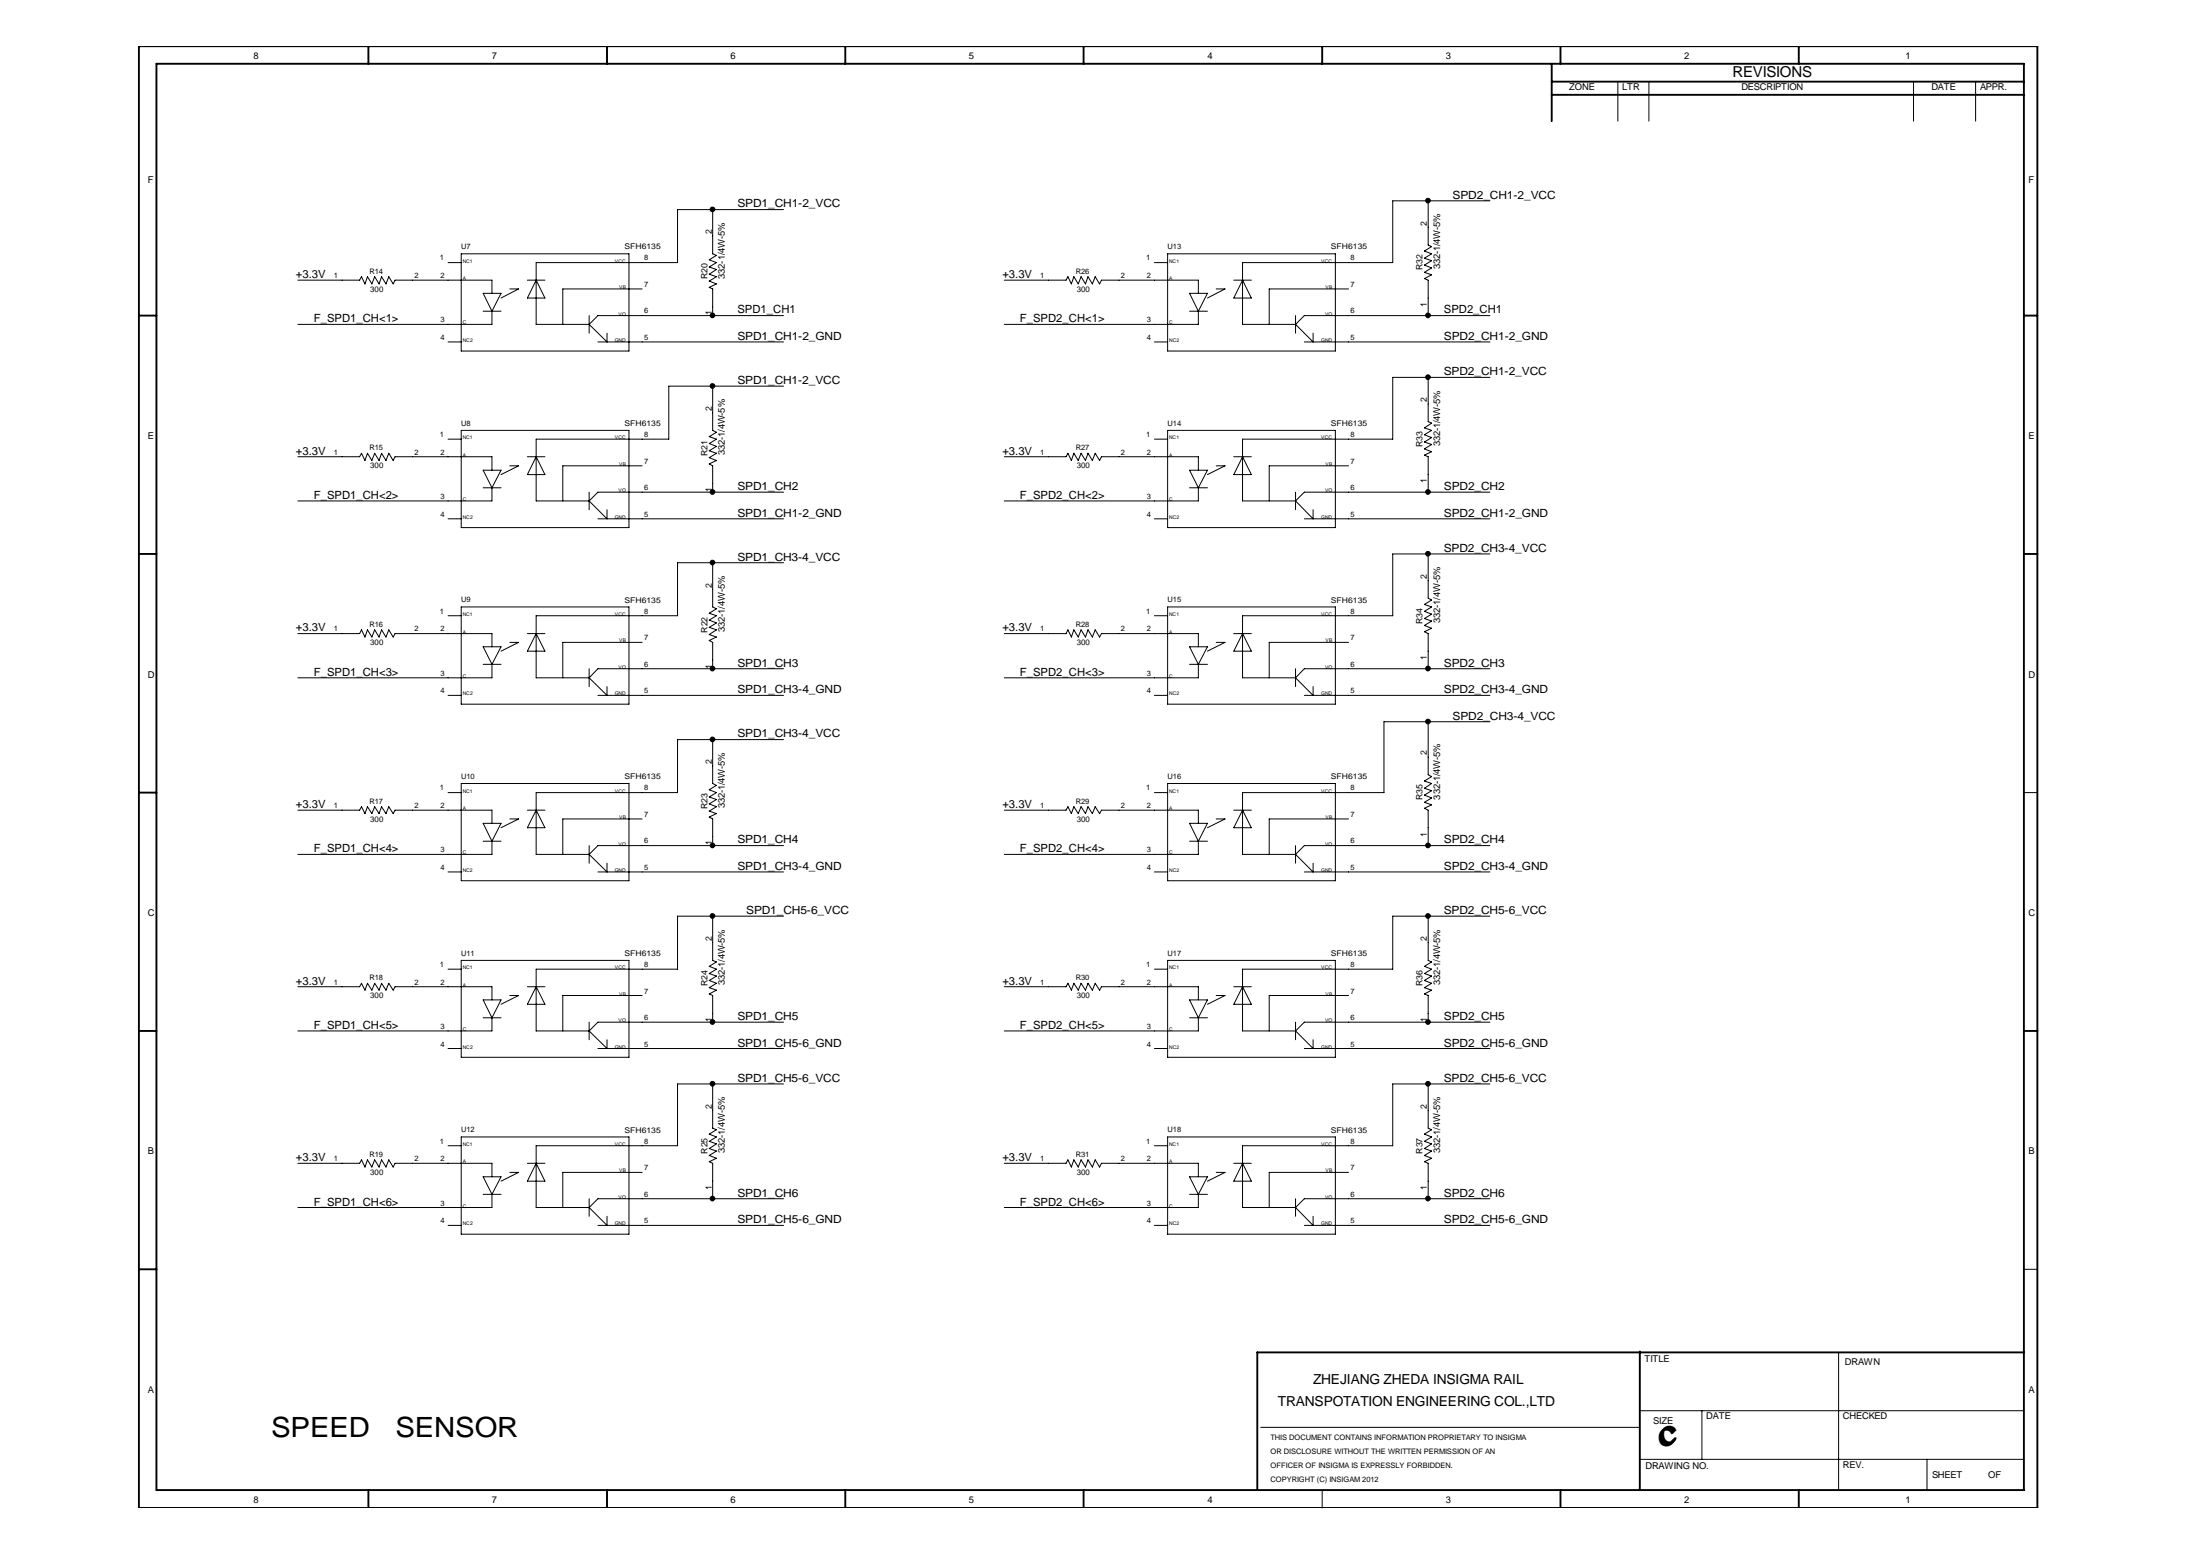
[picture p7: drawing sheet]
<svg xmlns="http://www.w3.org/2000/svg" width="297mm" height="210mm" viewBox="0 0 297 210" stroke-linecap="round" stroke-linejoin="round" font-family="sans-serif">
<g fill="none" stroke="#000" stroke-width=".25">
<path d="M18.8 6.2h256.3v197.4h-256.3zM21.1 8.6h252.2v192.5h-252.2zM49.7 6.2v2.4M82 6.2v2.4M114.1 6.2v2.4M146.3 6.2v2.4M178.5 6.2v2.4M209.5 11h63.8M209.5 8.6v7.8M209.5 12.8h63.8M210.7 6.2v2.4M242.9 6.2v2.4"/>
<path d="M18.8 42.6h2.3M273.3 42.6h1.8M18.8 74.8h2.3M273.3 74.8h1.8M18.8 107h2.3M18.8 139.2h2.3M273.3 139.2h1.8M18.8 171.3h2.3M221.4 182.4v18.7M273.3 182.6h-103.5v18.5M49.7 201.1v2.5M82 201.1v2.5"/>
<path d="M114.1 201.1v2.5M146.3 201.1v2.5M210.7 201.1v2.5M242.9 201.1v2.5"/>
</g>
<g fill="none" stroke="#000" stroke-width=".14">
<path d="M218.4 11v5.4M222.6 11v5.4M258.4 11v5.4M266.7 11v5.4M40.2 37.8h8.4l.2-.4 .5 .9 .3-.9 .6 .9 .4-.9 .6 .9 .3-.9 .6 .9 .4-.9 .6 .9 .2-.5h13.1v1.8M60.5 35.4h1.8M62.3 34.3h22.6v13.1h-22.6zM65.2 39.6h2.4l-1.2 2.4zM68.8 39h1.2l-2.4 1.2M71.2 37.8h2.4M72.4 37.8l1.2 2.4h-2.4zM86.7 39h-10.7v4.8"/>
<path d="M96.2 28.3v6l.5 .2-.9 .6 .9 .3-.9 .6 .9 .4-.9 .6 .9 .4-.9 .5 .9 .4-.9 .5 .4 .2v3.6M105.8 28.3h-14.3v7.1h-19.1v8.4h7.1M135.6 37.8h8.3l.3-.4 .5 .9 .3-.9 .6 .9 .4-.9 .6 .9 .3-.9 .6 .9 .4-.9 .6 .9 .2-.5h13.1v1.8M155.9 35.4h1.7M157.6 34.3h22.7v13.1h-22.7zM160.6 39.6h2.4l-1.2 2.4zM164.2 39h1.2l-2.4 1.2M166.6 37.8h2.4M167.8 37.8l1.2 2.4h-2.4zM182.1 39h-10.7v4.8M192.8 27.1v6l.5 .2-1 .6 1 .4-1 .6 1 .3-1 .6 1 .4-1 .6 1 .3-1 .5 .5 .2v4.8M201.2 27.1h-13.2v8.3h-20.2v8.4h7.1"/>
<path d="M60.5 46.2h1.8M60.5 59.3h1.8M62.3 58.1h22.6v13.1h-22.6zM65.2 42h2.4M66.4 42v1.8h-26.2M79.5 42.6v2.4M79.5 43.8l2.5 2.4v-1.2M80.7 46.2h25.1M96.2 52.1v6l.5 .2-.9 .6 .9 .4-.9 .6 .9 .4-.9 .5 .9 .4-.9 .6 .9 .4-.9 .4 .4 .3v3.5M105.8 52.1h-15.5v7.2h-17.9v8.3h7.1M105.8 42.6h-25.1l-1.2 1.2M155.9 46.2h1.7"/>
<path d="M155.9 59.3h1.7M157.6 58.1h22.7v13.1h-22.7zM160.6 42h2.4M161.8 42v1.8h-26.2M174.9 42.6v2.4M174.9 43.8l2.4 2.4v-1.2M176.1 46.2h25.1M192.8 50.9v6l.5 .2-1 .7 1 .3-1 .6 1 .4-1 .6 1 .3-1 .6 1 .4-1 .4 .5 .3v4.7M201.2 42.6h-25.1l-1.2 1.2M201.2 50.9h-13.2v8.4h-20.2v8.3h7.1M40.2 61.7h8.4l.2-.5 .5 1 .3-1 .6 1 .4-1 .6 1 .3-1 .6 1 .4-1 .6 1 .2-.5h13.1v1.8M60.5 70h1.8"/>
<path d="M65.2 65.8h2.4M65.2 63.5h2.4l-1.2 2.3zM66.4 65.8v1.8h-26.2M68.8 62.9h1.2l-2.4 1.2M71.2 61.7h2.4M72.4 61.7l1.2 2.4h-2.4zM79.5 66.4v2.4M79.5 67.6l2.5 2.4v-1.2M80.7 70h25.1M86.7 62.9h-10.7v4.7M96.2 76v5.9l.5 .3-.9 .6 .9 .3-.9 .6 .9 .4-.9 .6 .9 .3-.9 .7 .9 .3-.9 .5 .4 .2v3.6M105.8 76h-14.3v7.1h-19.1v8.4h7.1"/>
<path d="M105.8 66.4h-25.1l-1.2 1.2M135.6 61.7h8.3l.3-.5 .5 1 .3-1 .6 1 .4-1 .6 1 .3-1 .6 1 .4-1 .6 1 .2-.5h13.1v1.8M155.9 70h1.7M160.6 65.8h2.4M160.6 63.5h2.4l-1.2 2.3zM161.8 65.8v1.8h-26.2M164.2 62.9h1.2l-2.4 1.2M166.6 61.7h2.4M167.8 61.7l1.2 2.4h-2.4zM174.9 66.4v2.4M174.9 67.6l2.4 2.4v-1.2M176.1 70h25.1"/>
<path d="M182.1 62.9h-10.7v4.7M192.8 74.8v5.9l.5 .3-1 .6 1 .3-1 .6 1 .4-1 .6 1 .3-1 .6 1 .4-1 .5 .5 .2v4.8M201.2 66.4h-25.1l-1.2 1.2M201.2 74.8h-13.2v8.3h-20.2v8.4h7.1M40.2 85.5h8.4l.2-.5 .5 1 .3-1 .6 1 .4-1 .6 1 .3-1 .6 1 .4-1 .6 1 .2-.5h13.1v1.8M60.5 93.9h1.8M60.5 83.1h1.8M62.3 81.9h22.6v13.2h-22.6zM65.2 89.7h2.4M65.2 87.3h2.4l-1.2 2.4zM66.4 89.7v1.8h-26.2M68.8 86.7h1.2l-2.4 1.2"/>
<path d="M71.2 85.5h2.4M72.4 85.5l1.2 2.4h-2.4zM79.5 90.3v2.4M79.5 91.5l2.5 2.4v-1.2M80.7 93.9h25.1M86.7 86.7h-10.7v4.8M96.2 99.8v6l.5 .2-.9 .6 .9 .4-.9 .6 .9 .3-.9 .6 .9 .4-.9 .6 .9 .3-.9 .5 .4 .2v3.6M105.8 99.8h-14.3v7.2h-19.1v8.3h7.1M105.8 90.3h-25.1l-1.2 1.2M135.6 85.5h8.3l.3-.5 .5 1 .3-1 .6 1 .4-1 .6 1 .3-1 .6 1 .4-1 .6 1 .2-.5h13.1v1.8M155.9 93.9h1.7M155.9 83.1h1.7"/>
<path d="M157.6 81.9h22.7v13.2h-22.7zM160.6 89.7h2.4M160.6 87.3h2.4l-1.2 2.4zM161.8 89.7v1.8h-26.2M164.2 86.7h1.2l-2.4 1.2M166.6 85.5h2.4M167.8 85.5l1.2 2.4h-2.4zM174.9 90.3v2.4M174.9 91.5l2.4 2.4v-1.2M176.1 93.9h25.1M182.1 86.7h-10.7v4.8M192.8 97.4v7.2l.5 .2-1 .6 1 .4-1 .6 1 .3-1 .6 1 .4-1 .6 1 .3-1 .5 .5 .3v4.7"/>
<path d="M201.2 97.4h-14.3v9.6h-19.1v8.3h7.1M201.2 90.3h-25.1l-1.2 1.2M40.2 109.4h8.4l.2-.5 .5 .9 .3-.9 .6 .9 .4-.9 .6 .9 .3-.9 .6 .9 .4-.9 .6 .9 .2-.4h13.1v1.7M60.5 117.7h1.8M60.5 107h1.8M62.3 105.8h22.6v13.1h-22.6zM65.2 113.6h2.4M65.2 111.1h2.4l-1.2 2.5zM66.4 113.6v1.7h-26.2M68.8 110.5h1.2l-2.4 1.2M71.2 109.4h2.4M72.4 109.4l1.2 2.3h-2.4z"/>
<path d="M79.5 114.1v2.4M79.5 115.3l2.5 2.4v-1.2M80.7 117.7h25.1M86.7 110.5h-10.7v4.8M105.8 114.1h-25.1l-1.2 1.2M135.6 109.4h8.3l.3-.5 .5 .9 .3-.9 .6 .9 .4-.9 .6 .9 .3-.9 .6 .9 .4-.9 .6 .9 .2-.4h13.1v1.7M155.9 117.7h1.7M155.9 107h1.7M157.6 105.8h22.7v13.1h-22.7zM160.6 113.6h2.4M160.6 111.1h2.4l-1.2 2.5zM161.8 113.6v1.7h-26.2"/>
<path d="M164.2 110.5h1.2l-2.4 1.2M166.6 109.4h2.4M167.8 109.4l1.2 2.3h-2.4zM174.9 114.1v2.4M174.9 115.3l2.4 2.4v-1.2M176.1 117.7h25.1M182.1 110.5h-10.7v4.8M201.2 114.1h-25.1l-1.2 1.2M273.3 107h1.8M40.2 133.2h8.4l.2-.5 .5 1 .3-1 .6 1 .4-1 .6 1 .3-1 .6 1 .4-1 .6 1 .2-.5h13.1v1.8M60.5 130.8h1.8M62.3 129.6h22.6v13.1h-22.6z"/>
<path d="M65.2 137.4h2.4M65.2 135h2.4l-1.2 2.4zM66.4 137.4v1.8h-26.2M68.8 134.4h1.2l-2.4 1.2M71.2 133.2h2.4M72.4 133.2l1.2 2.4h-2.4zM79.5 138v2.3M79.5 139.2l2.5 2.3v-1.2M86.7 134.4h-10.7v4.8M96.2 123.7v5.9l.5 .3-.9 .5 .9 .4-.9 .6 .9 .4-.9 .5 .9 .4-.9 .6 .9 .4-.9 .5 .4 .2v3.6M105.8 123.7h-14.3v7.1h-19.1v8.4h7.1M105.8 138h-25.1l-1.2 1.2"/>
<path d="M135.6 133.2h8.3l.3-.5 .5 1 .3-1 .6 1 .4-1 .6 1 .3-1 .6 1 .4-1 .6 1 .2-.5h13.1v1.8M155.9 130.8h1.7M157.6 129.6h22.7v13.1h-22.7zM160.6 137.4h2.4M160.6 135h2.4l-1.2 2.4zM161.8 137.4v1.8h-26.2M164.2 134.4h1.2l-2.4 1.2M166.6 133.2h2.4M167.8 133.2l1.2 2.4h-2.4zM174.9 138v2.3M174.9 139.2l2.4 2.3v-1.2M182.1 134.4h-10.7v4.8"/>
<path d="M192.8 123.7v5.9l.5 .3-1 .5 1 .4-1 .6 1 .4-1 .5 1 .4-1 .6 1 .4-1 .5 .5 .2v3.6M201.2 123.7h-13.2v7.1h-20.2v8.4h7.1M201.2 138h-25.1l-1.2 1.2M40.2 157h8.4l.2-.4 .5 .9 .3-.9 .6 .9 .4-.9 .6 .9 .3-.9 .6 .9 .4-.9 .6 .9 .2-.5h13.1v1.8M60.5 141.5h1.8M60.5 154.7h1.8M62.3 153.5h22.6v13.1h-22.6zM65.2 158.8h2.4l-1.2 2.4zM68.8 158.3h1.2l-2.4 1.1M71.2 157h2.4M72.4 157l1.2 2.4h-2.4zM80.7 141.5h25.1"/>
<path d="M86.7 158.3h-10.7v4.7M96.2 146.3v6l.5 .2-.9 .6 .9 .4-.9 .6 .9 .3-.9 .6 .9 .4-.9 .6 .9 .4-.9 .4 .4 .2v4.8M105.8 146.3h-14.3v8.4h-19.1v8.3h7.1M135.6 157h8.3l.3-.4 .5 .9 .3-.9 .6 .9 .4-.9 .6 .9 .3-.9 .6 .9 .4-.9 .6 .9 .2-.5h13.1v1.8M155.9 141.5h1.7M155.9 154.7h1.7M157.6 153.5h22.7v13.1h-22.7zM160.6 158.8h2.4l-1.2 2.4zM164.2 158.3h1.2l-2.4 1.1M166.6 157h2.4M167.8 157l1.2 2.4h-2.4zM176.1 141.5h25.1"/>
<path d="M182.1 158.3h-10.7v4.7M192.8 146.3v6l.5 .2-1 .6 1 .4-1 .6 1 .3-1 .6 1 .4-1 .6 1 .4-1 .4 .5 .2v4.8M201.2 146.3h-13.2v8.4h-20.2v8.3h7.1M60.5 165.4h1.8M65.2 161.2h2.4M66.4 161.2v1.8h-26.2M79.5 161.8v2.4M79.5 163l2.5 2.4v-1.2M80.7 165.4h25.1M105.8 161.8h-25.1l-1.2 1.2M155.9 165.4h1.7M160.6 161.2h2.4"/>
<path d="M161.8 161.2v1.8h-26.2M174.9 161.8v2.4M174.9 163l2.4 2.4v-1.2M176.1 165.4h25.1M201.2 161.8h-25.1l-1.2 1.2M273.3 171.3h1.8M170.2 192.7h51.2M221.4 197h51.9M221.4 190.4h51.9M229.8 190.4v6.6M248.2 182.7v18.4M260.2 197v4.1"/>
<path d="M178.5 201.1v2.5"/>
</g>
<g fill="#000" stroke="#000" stroke-width=".14">
<circle cx="96.2" cy="28.3" r=".32"/>
<circle cx="192.8" cy="27.1" r=".32"/>
<circle cx="96.2" cy="52.1" r=".32"/>
<circle cx="96.2" cy="42.6" r=".32"/>
<circle cx="192.8" cy="42.6" r=".32"/>
<circle cx="192.8" cy="50.9" r=".32"/>
<circle cx="96.2" cy="75.9" r=".32"/>
<circle cx="96.2" cy="66.4" r=".32"/>
<circle cx="192.8" cy="66.4" r=".32"/>
<circle cx="192.8" cy="74.7" r=".32"/>
<circle cx="96.2" cy="90.2" r=".32"/>
<circle cx="96.2" cy="99.8" r=".32"/>
<circle cx="192.8" cy="90.2" r=".32"/>
<circle cx="192.8" cy="97.4" r=".32"/>
<circle cx="96.2" cy="114.1" r=".32"/>
<circle cx="192.8" cy="114.1" r=".32"/>
<circle cx="96.2" cy="138" r=".32"/>
<circle cx="96.2" cy="123.6" r=".32"/>
<circle cx="192.8" cy="138" r=".32"/>
<circle cx="192.8" cy="123.6" r=".32"/>
<circle cx="96.2" cy="146.3" r=".32"/>
<circle cx="192.8" cy="146.3" r=".32"/>
<circle cx="96.2" cy="161.8" r=".32"/>
<circle cx="192.8" cy="161.8" r=".32"/>
</g>
<g font-size="3.8">
<text x="36.6" y="193.9">SPEED</text>
<text x="53.4" y="193.9">SENSOR</text>
</g>
<text font-size="3.2" x="223.9" y="195.2">C</text>
<text font-size="2" x="233.9" y="10.4">REVISIONS</text>
<g font-size="1.9">
<text x="172.6" y="189.8">TRANSPOTATION ENGINEERING COL.,LTD</text>
<text x="177.3" y="186.8">ZHEJIANG ZHEDA INSIGMA RAIL</text>
</g>
<g font-size="1.5">
<text x="99.6" y="28">SPD1_CH1-2_VCC</text>
<text x="196.1" y="26.8">SPD2_CH1-2_VCC</text>
<text x="40" y="37.6">+3.3V</text>
<text x="135.3" y="37.6">+3.3V</text>
<text x="42.4" y="43.5">F_SPD1_CH&lt;1&gt;</text>
<text x="99.6" y="45.9">SPD1_CH1-2_GND</text>
<text x="99.6" y="42.3">SPD1_CH1</text>
<text x="137.7" y="43.5">F_SPD2_CH&lt;1&gt;</text>
<text x="194.9" y="45.9">SPD2_CH1-2_GND</text>
<text x="194.9" y="42.3">SPD2_CH1</text>
<text x="99.6" y="51.9">SPD1_CH1-2_VCC</text>
<text x="194.9" y="50.6">SPD2_CH1-2_VCC</text>
<text x="40" y="61.4">+3.3V</text>
<text x="135.3" y="61.4">+3.3V</text>
<text x="42.4" y="67.4">F_SPD1_CH&lt;2&gt;</text>
<text x="99.6" y="69.7">SPD1_CH1-2_GND</text>
<text x="99.6" y="66.1">SPD1_CH2</text>
<text x="137.7" y="67.4">F_SPD2_CH&lt;2&gt;</text>
<text x="194.9" y="69.7">SPD2_CH1-2_GND</text>
<text x="194.9" y="66.1">SPD2_CH2</text>
<text x="99.6" y="75.7">SPD1_CH3-4_VCC</text>
<text x="194.9" y="74.5">SPD2_CH3-4_VCC</text>
<text x="40" y="85.2">+3.3V</text>
<text x="135.3" y="85.2">+3.3V</text>
<text x="42.4" y="91.2">F_SPD1_CH&lt;3&gt;</text>
<text x="99.6" y="93.6">SPD1_CH3-4_GND</text>
<text x="99.6" y="90">SPD1_CH3</text>
<text x="137.7" y="91.2">F_SPD2_CH&lt;3&gt;</text>
<text x="194.9" y="93.6">SPD2_CH3-4_GND</text>
<text x="194.9" y="90">SPD2_CH3</text>
<text x="99.6" y="99.5">SPD1_CH3-4_VCC</text>
<text x="196.1" y="97.2">SPD2_CH3-4_VCC</text>
<text x="40" y="109.1">+3.3V</text>
<text x="99.6" y="113.8">SPD1_CH4</text>
<text x="135.3" y="109.1">+3.3V</text>
<text x="194.9" y="113.8">SPD2_CH4</text>
<text x="42.4" y="115">F_SPD1_CH&lt;4&gt;</text>
<text x="99.6" y="117.4">SPD1_CH3-4_GND</text>
<text x="137.7" y="115">F_SPD2_CH&lt;4&gt;</text>
<text x="194.9" y="117.4">SPD2_CH3-4_GND</text>
<text x="100.8" y="123.4">SPD1_CH5-6_VCC</text>
<text x="194.9" y="123.4">SPD2_CH5-6_VCC</text>
<text x="40" y="132.9">+3.3V</text>
<text x="99.6" y="137.7">SPD1_CH5</text>
<text x="135.3" y="132.9">+3.3V</text>
<text x="194.9" y="137.7">SPD2_CH5</text>
<text x="42.4" y="138.9">F_SPD1_CH&lt;5&gt;</text>
<text x="99.6" y="141.3">SPD1_CH5-6_GND</text>
<text x="137.7" y="138.9">F_SPD2_CH&lt;5&gt;</text>
<text x="194.9" y="141.3">SPD2_CH5-6_GND</text>
<text x="99.6" y="146">SPD1_CH5-6_VCC</text>
<text x="194.9" y="146">SPD2_CH5-6_VCC</text>
<text x="40" y="156.8">+3.3V</text>
<text x="99.6" y="161.5">SPD1_CH6</text>
<text x="135.3" y="156.8">+3.3V</text>
<text x="194.9" y="161.5">SPD2_CH6</text>
<text x="42.4" y="162.7">F_SPD1_CH&lt;6&gt;</text>
<text x="99.6" y="165.1">SPD1_CH5-6_GND</text>
<text x="137.7" y="162.7">F_SPD2_CH&lt;6&gt;</text>
<text x="194.9" y="165.1">SPD2_CH5-6_GND</text>
</g>
<g font-size="1.3">
<text x="34.2" y="8">8</text>
<text x="66.4" y="8">7</text>
<text x="98.6" y="8">6</text>
<text x="130.8" y="8">5</text>
<text x="163" y="8">4</text>
<text x="195.2" y="8">3</text>
<text x="227.4" y="8">2</text>
<text x="257.3" y="8">1</text>
<text x="211.9" y="12.2">ZONE</text>
<text x="219" y="12.2">LTR</text>
<text x="235.1" y="12.2">DESCRIPTION</text>
<text x="260.8" y="12.2">DATE</text>
<text x="267.3" y="12.2">APPR.</text>
<text x="19.9" y="24.7">F</text>
<text x="273.9" y="24.7">F</text>
<text x="97.9" y="37.6" transform="rotate(-90 97.9 37.6)">332-1/4W-5%</text>
<text x="194.4" y="36.4" transform="rotate(-90 194.4 36.4)">332-1/4W-5%</text>
<text x="19.9" y="59.2">E</text>
<text x="273.9" y="59.2">E</text>
<text x="97.9" y="61.4" transform="rotate(-90 97.9 61.4)">332-1/4W-5%</text>
<text x="194.4" y="60.3" transform="rotate(-90 194.4 60.3)">332-1/4W-5%</text>
<text x="97.9" y="85.3" transform="rotate(-90 97.9 85.3)">332-1/4W-5%</text>
<text x="194.4" y="84.1" transform="rotate(-90 194.4 84.1)">332-1/4W-5%</text>
<text x="19.9" y="91.5">D</text>
<text x="273.9" y="91.5">D</text>
<text x="194.4" y="107.9" transform="rotate(-90 194.4 107.9)">332-1/4W-5%</text>
<text x="97.9" y="109.1" transform="rotate(-90 97.9 109.1)">332-1/4W-5%</text>
<text x="19.9" y="123.6">C</text>
<text x="273.9" y="123.6">C</text>
<text x="97.9" y="133" transform="rotate(-90 97.9 133)">332-1/4W-5%</text>
<text x="194.4" y="133" transform="rotate(-90 194.4 133)">332-1/4W-5%</text>
<text x="19.9" y="155.8">B</text>
<text x="97.9" y="155.6" transform="rotate(-90 97.9 155.6)">332-1/4W-5%</text>
<text x="194.4" y="155.6" transform="rotate(-90 194.4 155.6)">332-1/4W-5%</text>
<text x="273.9" y="155.8">B</text>
<text x="222" y="183.8">TITLE</text>
<text x="249.1" y="184.3">DRAWN</text>
<text x="19.9" y="188">A</text>
<text x="230.4" y="191.6">DATE</text>
<text x="248.8" y="191.6">CHECKED</text>
<text x="273.9" y="188">A</text>
<text x="223.2" y="192.2">SIZE</text>
<text x="34.2" y="202.9">8</text>
<text x="66.4" y="202.9">7</text>
<text x="98.6" y="202.9">6</text>
<text x="130.8" y="202.9">5</text>
<text x="163" y="202.9">4</text>
<text x="195.2" y="202.9">3</text>
<text x="222.2" y="198.3">DRAWING NO.</text>
<text x="227.4" y="202.9">2</text>
<text x="248.8" y="198.1">REV.</text>
<text x="257.3" y="202.9">1</text>
<text x="260.9" y="199.5">SHEET</text>
<text x="268.4" y="199.6">OF</text>
</g>
<g font-size="1.2">
<text x="96.1" y="31.6" transform="rotate(-90 96.1 31.6)">2</text>
<text x="192.7" y="30.5" transform="rotate(-90 192.7 30.5)">2</text>
<text x="95.5" y="37.7" transform="rotate(-90 95.5 37.7)">R20</text>
<text x="192.1" y="36.5" transform="rotate(-90 192.1 36.5)">R32</text>
<text x="192.7" y="41.4" transform="rotate(-90 192.7 41.4)">1</text>
<text x="96.1" y="42.6" transform="rotate(-90 96.1 42.6)">1</text>
<text x="96.1" y="55.5" transform="rotate(-90 96.1 55.5)">2</text>
<text x="192.7" y="54.3" transform="rotate(-90 192.7 54.3)">2</text>
<text x="95.5" y="61.6" transform="rotate(-90 95.5 61.6)">R21</text>
<text x="192.1" y="60.3" transform="rotate(-90 192.1 60.3)">R33</text>
<text x="192.7" y="65.2" transform="rotate(-90 192.7 65.2)">1</text>
<text x="96.1" y="66.4" transform="rotate(-90 96.1 66.4)">1</text>
<text x="96.1" y="79.3" transform="rotate(-90 96.1 79.3)">2</text>
<text x="192.7" y="78.1" transform="rotate(-90 192.7 78.1)">2</text>
<text x="95.5" y="85.4" transform="rotate(-90 95.5 85.4)">R22</text>
<text x="192.1" y="84.2" transform="rotate(-90 192.1 84.2)">R34</text>
<text x="192.7" y="89.1" transform="rotate(-90 192.7 89.1)">1</text>
<text x="96.1" y="90.3" transform="rotate(-90 96.1 90.3)">1</text>
<text x="192.7" y="102" transform="rotate(-90 192.7 102)">2</text>
<text x="96.1" y="103.2" transform="rotate(-90 96.1 103.2)">2</text>
<text x="95.5" y="109.2" transform="rotate(-90 95.5 109.2)">R23</text>
<text x="192.1" y="108" transform="rotate(-90 192.1 108)">R35</text>
<text x="192.7" y="112.9" transform="rotate(-90 192.7 112.9)">1</text>
<text x="96.1" y="114.1" transform="rotate(-90 96.1 114.1)">1</text>
<text x="96.1" y="127" transform="rotate(-90 96.1 127)">2</text>
<text x="192.7" y="127" transform="rotate(-90 192.7 127)">2</text>
<text x="95.5" y="133.1" transform="rotate(-90 95.5 133.1)">R24</text>
<text x="96.1" y="137.9" transform="rotate(-90 96.1 137.9)">1</text>
<text x="192.1" y="133.1" transform="rotate(-90 192.1 133.1)">R36</text>
<text x="192.7" y="137.9" transform="rotate(-90 192.7 137.9)">1</text>
<text x="96.1" y="149.7" transform="rotate(-90 96.1 149.7)">2</text>
<text x="192.7" y="149.7" transform="rotate(-90 192.7 149.7)">2</text>
<text x="95.5" y="155.7" transform="rotate(-90 95.5 155.7)">R25</text>
<text x="192.1" y="155.7" transform="rotate(-90 192.1 155.7)">R37</text>
<text x="96.1" y="160.6" transform="rotate(-90 96.1 160.6)">1</text>
<text x="192.7" y="160.6" transform="rotate(-90 192.7 160.6)">1</text>
</g>
<g font-size="1.1">
<text x="84.3" y="33.7">SFH6135</text>
<text x="179.7" y="33.7">SFH6135</text>
<text x="50" y="39.4">300</text>
<text x="145.4" y="39.4">300</text>
<text x="84.3" y="57.5">SFH6135</text>
<text x="179.7" y="57.5">SFH6135</text>
<text x="50" y="63.2">300</text>
<text x="145.4" y="63.2">300</text>
<text x="84.3" y="81.3">SFH6135</text>
<text x="179.7" y="81.3">SFH6135</text>
<text x="50" y="87.1">300</text>
<text x="145.4" y="87.1">300</text>
<text x="84.3" y="105.2">SFH6135</text>
<text x="179.7" y="105.2">SFH6135</text>
<text x="50" y="110.9">300</text>
<text x="145.4" y="110.9">300</text>
<text x="84.3" y="129">SFH6135</text>
<text x="179.7" y="129">SFH6135</text>
<text x="50" y="134.8">300</text>
<text x="145.4" y="134.8">300</text>
<text x="84.3" y="152.9">SFH6135</text>
<text x="179.7" y="152.9">SFH6135</text>
<text x="50" y="158.6">300</text>
<text x="145.4" y="158.6">300</text>
</g>
<g font-size="1">
<text x="59.4" y="35.2">1</text>
<text x="62.3" y="33.6">U7</text>
<text x="87" y="35.2">8</text>
<text x="154.8" y="35.2">1</text>
<text x="157.6" y="33.6">U13</text>
<text x="182.3" y="35.2">8</text>
<text x="45.1" y="37.6">1</text>
<text x="49.9" y="37">R14</text>
<text x="56" y="37.6">2</text>
<text x="59.5" y="37.6">2</text>
<text x="87" y="38.7">7</text>
<text x="140.5" y="37.6">1</text>
<text x="145.2" y="37">R26</text>
<text x="151.3" y="37.6">2</text>
<text x="154.9" y="37.6">2</text>
<text x="182.3" y="38.7">7</text>
<text x="59.5" y="45.9">4</text>
<text x="59.5" y="43.5">3</text>
<text x="87" y="42.3">6</text>
<text x="87" y="45.9">5</text>
<text x="154.9" y="45.9">4</text>
<text x="154.9" y="43.5">3</text>
<text x="182.3" y="42.3">6</text>
<text x="182.3" y="45.9">5</text>
<text x="59.4" y="59">1</text>
<text x="62.3" y="57.5">U8</text>
<text x="87" y="59">8</text>
<text x="154.8" y="59">1</text>
<text x="157.6" y="57.5">U14</text>
<text x="182.3" y="59">8</text>
<text x="45.1" y="61.4">1</text>
<text x="49.9" y="60.8">R15</text>
<text x="56" y="61.4">2</text>
<text x="59.5" y="61.4">2</text>
<text x="87" y="62.6">7</text>
<text x="140.5" y="61.4">1</text>
<text x="145.2" y="60.8">R27</text>
<text x="151.3" y="61.4">2</text>
<text x="154.9" y="61.4">2</text>
<text x="182.3" y="62.6">7</text>
<text x="59.5" y="69.7">4</text>
<text x="59.5" y="67.4">3</text>
<text x="87" y="66.1">6</text>
<text x="87" y="69.7">5</text>
<text x="154.9" y="69.7">4</text>
<text x="154.9" y="67.4">3</text>
<text x="182.3" y="66.1">6</text>
<text x="182.3" y="69.7">5</text>
<text x="59.4" y="82.9">1</text>
<text x="62.3" y="81.3">U9</text>
<text x="87" y="82.9">8</text>
<text x="154.8" y="82.9">1</text>
<text x="157.6" y="81.3">U15</text>
<text x="182.3" y="82.9">8</text>
<text x="45.1" y="85.2">1</text>
<text x="49.9" y="84.6">R16</text>
<text x="56" y="85.2">2</text>
<text x="59.5" y="85.2">2</text>
<text x="87" y="86.4">7</text>
<text x="140.5" y="85.2">1</text>
<text x="145.2" y="84.6">R28</text>
<text x="151.3" y="85.2">2</text>
<text x="154.9" y="85.2">2</text>
<text x="182.3" y="86.4">7</text>
<text x="59.5" y="93.6">4</text>
<text x="59.5" y="91.2">3</text>
<text x="87" y="90">6</text>
<text x="87" y="93.6">5</text>
<text x="154.9" y="93.6">4</text>
<text x="154.9" y="91.2">3</text>
<text x="182.3" y="90">6</text>
<text x="182.3" y="93.6">5</text>
<text x="59.4" y="106.7">1</text>
<text x="62.3" y="105.1">U10</text>
<text x="87" y="106.7">8</text>
<text x="154.8" y="106.7">1</text>
<text x="157.6" y="105.1">U16</text>
<text x="182.3" y="106.7">8</text>
<text x="45.1" y="109.1">1</text>
<text x="49.9" y="108.5">R17</text>
<text x="56" y="109.1">2</text>
<text x="59.5" y="109.1">2</text>
<text x="87" y="113.8">6</text>
<text x="87" y="110.3">7</text>
<text x="140.5" y="109.1">1</text>
<text x="145.2" y="108.5">R29</text>
<text x="151.3" y="109.1">2</text>
<text x="154.9" y="109.1">2</text>
<text x="182.3" y="113.8">6</text>
<text x="182.3" y="110.3">7</text>
<text x="59.5" y="117.4">4</text>
<text x="59.5" y="115">3</text>
<text x="87" y="117.4">5</text>
<text x="154.9" y="117.4">4</text>
<text x="154.9" y="115">3</text>
<text x="182.3" y="117.4">5</text>
<text x="59.4" y="130.5">1</text>
<text x="62.3" y="129">U11</text>
<text x="87" y="130.5">8</text>
<text x="154.8" y="130.5">1</text>
<text x="157.6" y="129">U17</text>
<text x="182.3" y="130.5">8</text>
<text x="45.1" y="132.9">1</text>
<text x="49.9" y="132.3">R18</text>
<text x="56" y="132.9">2</text>
<text x="59.5" y="132.9">2</text>
<text x="87" y="137.7">6</text>
<text x="87" y="134.1">7</text>
<text x="140.5" y="132.9">1</text>
<text x="145.2" y="132.3">R30</text>
<text x="151.3" y="132.9">2</text>
<text x="154.9" y="132.9">2</text>
<text x="182.3" y="137.7">6</text>
<text x="182.3" y="134.1">7</text>
<text x="59.5" y="141.3">4</text>
<text x="59.5" y="138.9">3</text>
<text x="87" y="141.3">5</text>
<text x="154.9" y="141.3">4</text>
<text x="154.9" y="138.9">3</text>
<text x="182.3" y="141.3">5</text>
<text x="59.4" y="154.4">1</text>
<text x="62.3" y="152.8">U12</text>
<text x="87" y="154.4">8</text>
<text x="154.8" y="154.4">1</text>
<text x="157.6" y="152.8">U18</text>
<text x="182.3" y="154.4">8</text>
<text x="45.1" y="156.8">1</text>
<text x="49.9" y="156.2">R19</text>
<text x="56" y="156.8">2</text>
<text x="59.5" y="156.8">2</text>
<text x="87" y="161.5">6</text>
<text x="87" y="158">7</text>
<text x="140.5" y="156.8">1</text>
<text x="145.2" y="156.2">R31</text>
<text x="151.3" y="156.8">2</text>
<text x="154.9" y="156.8">2</text>
<text x="182.3" y="161.5">6</text>
<text x="182.3" y="158">7</text>
<text x="59.5" y="165.1">4</text>
<text x="59.5" y="162.7">3</text>
<text x="87" y="165.1">5</text>
<text x="154.9" y="165.1">4</text>
<text x="154.9" y="162.7">3</text>
<text x="182.3" y="165.1">5</text>
<text x="171.5" y="194.4">THIS DOCUMENT CONTAINS INFORMATION PROPRIETARY TO INSIGMA</text>
<text x="171.5" y="196.3">OR DISCLOSURE WITHOUT THE WRITTEN PERMISSION OF AN</text>
<text x="171.5" y="198.2">OFFICER OF INSIGMA IS EXPRESSLY FORBIDDEN.</text>
<text x="171.5" y="200">COPYRIGHT (C) INSIGAM 2012</text>
</g>
<g font-size=".7">
<text x="62.5" y="35.4">NC1</text>
<text x="83" y="35.4">VCC</text>
<text x="157.9" y="35.4">NC1</text>
<text x="178.4" y="35.4">VCC</text>
<text x="62.5" y="37.8">A</text>
<text x="83.6" y="39">VB</text>
<text x="157.9" y="37.8">A</text>
<text x="179" y="39">VB</text>
<text x="62.5" y="46.2">NC2</text>
<text x="62.5" y="43.8">C</text>
<text x="83" y="46.2">GND</text>
<text x="83.5" y="42.6">VO</text>
<text x="157.9" y="46.2">NC2</text>
<text x="157.9" y="43.8">C</text>
<text x="178.4" y="46.2">GND</text>
<text x="178.9" y="42.6">VO</text>
<text x="62.5" y="59.3">NC1</text>
<text x="83" y="59.3">VCC</text>
<text x="157.9" y="59.3">NC1</text>
<text x="178.4" y="59.3">VCC</text>
<text x="62.5" y="61.7">A</text>
<text x="83.6" y="62.9">VB</text>
<text x="157.9" y="61.7">A</text>
<text x="179" y="62.9">VB</text>
<text x="62.5" y="70">NC2</text>
<text x="62.5" y="67.6">C</text>
<text x="83" y="70">GND</text>
<text x="83.5" y="66.4">VO</text>
<text x="157.9" y="70">NC2</text>
<text x="157.9" y="67.6">C</text>
<text x="178.4" y="70">GND</text>
<text x="178.9" y="66.4">VO</text>
<text x="62.5" y="83.1">NC1</text>
<text x="83" y="83.1">VCC</text>
<text x="157.9" y="83.1">NC1</text>
<text x="178.4" y="83.1">VCC</text>
<text x="62.5" y="85.5">A</text>
<text x="83.6" y="86.7">VB</text>
<text x="157.9" y="85.5">A</text>
<text x="179" y="86.7">VB</text>
<text x="62.5" y="93.9">NC2</text>
<text x="62.5" y="91.5">C</text>
<text x="83" y="93.9">GND</text>
<text x="83.5" y="90.3">VO</text>
<text x="157.9" y="93.9">NC2</text>
<text x="157.9" y="91.5">C</text>
<text x="178.4" y="93.9">GND</text>
<text x="178.9" y="90.3">VO</text>
<text x="62.5" y="107">NC1</text>
<text x="83" y="107">VCC</text>
<text x="157.9" y="107">NC1</text>
<text x="178.4" y="107">VCC</text>
<text x="62.5" y="109.4">A</text>
<text x="83.6" y="110.5">VB</text>
<text x="157.9" y="109.4">A</text>
<text x="179" y="110.5">VB</text>
<text x="62.5" y="117.7">NC2</text>
<text x="62.5" y="115.3">C</text>
<text x="83" y="117.7">GND</text>
<text x="83.5" y="114.1">VO</text>
<text x="157.9" y="117.7">NC2</text>
<text x="157.9" y="115.3">C</text>
<text x="178.4" y="117.7">GND</text>
<text x="178.9" y="114.1">VO</text>
<text x="62.5" y="130.8">NC1</text>
<text x="83" y="130.8">VCC</text>
<text x="157.9" y="130.8">NC1</text>
<text x="178.4" y="130.8">VCC</text>
<text x="62.5" y="133.2">A</text>
<text x="83.5" y="138">VO</text>
<text x="83.6" y="134.4">VB</text>
<text x="157.9" y="133.2">A</text>
<text x="178.9" y="138">VO</text>
<text x="179" y="134.4">VB</text>
<text x="62.5" y="141.5">NC2</text>
<text x="62.5" y="139.2">C</text>
<text x="83" y="141.5">GND</text>
<text x="157.9" y="141.5">NC2</text>
<text x="157.9" y="139.2">C</text>
<text x="178.4" y="141.5">GND</text>
<text x="62.5" y="154.7">NC1</text>
<text x="83" y="154.7">VCC</text>
<text x="157.9" y="154.7">NC1</text>
<text x="178.4" y="154.7">VCC</text>
<text x="62.5" y="157">A</text>
<text x="83.5" y="161.8">VO</text>
<text x="83.6" y="158.3">VB</text>
<text x="157.9" y="157">A</text>
<text x="178.9" y="161.8">VO</text>
<text x="179" y="158.3">VB</text>
<text x="62.5" y="165.4">NC2</text>
<text x="62.5" y="163">C</text>
<text x="83" y="165.4">GND</text>
<text x="157.9" y="165.4">NC2</text>
<text x="157.9" y="163">C</text>
<text x="178.4" y="165.4">GND</text>
</g>
</svg>
